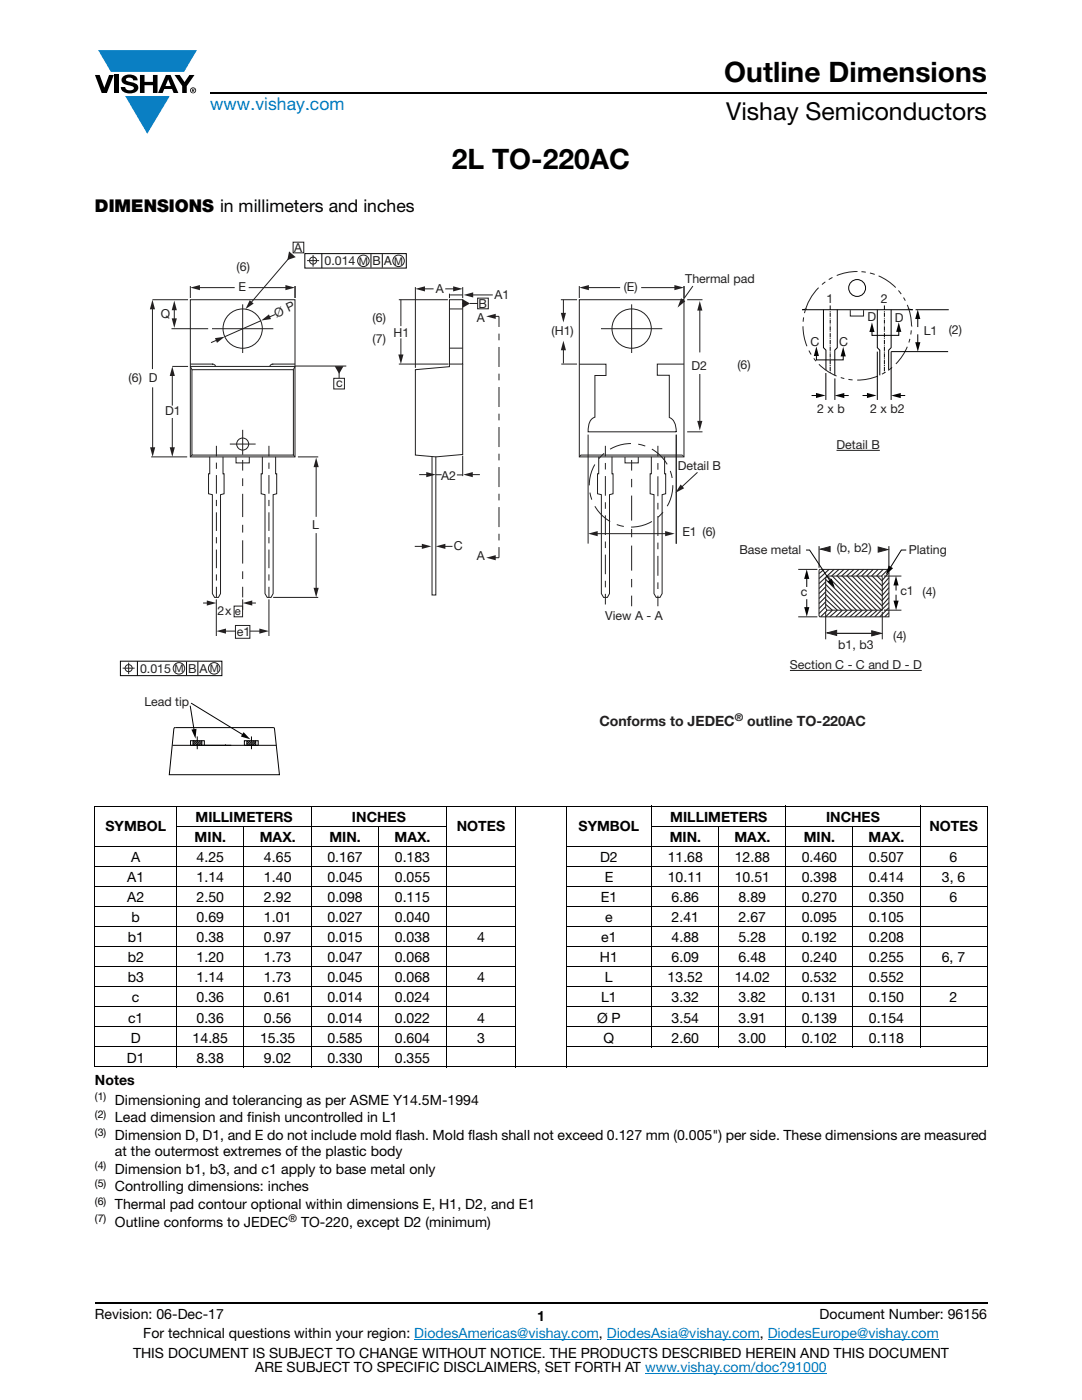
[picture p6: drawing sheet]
<svg xmlns="http://www.w3.org/2000/svg" width="216mm" height="279mm" viewBox="0 0 216 279" stroke-linecap="round" stroke-linejoin="round" font-family="sans-serif">
<g fill="#0a7fc3">
<path d="M19.6 10h19.7l-2.6 4.3h-1.1h-13.5z"/>
<path d="M25 19.2h8.9l-4.5 7.5z"/>
</g>
<g fill="#000">
<path d="M18.9 15h1l.9 2.5 1-2.5h.9l-1.4 3.6h-1zM22.9 15h.9v3.6h-.9zM24.6 15.3a2.1 2.1 0 0 1 2.8 .3l.1 .4h-.9a.79 .79 0 0 0-.7-.5 .79 .79 0 0 0-.8 .4l.3 .3 1 .2a1.08 1.08 0 0 1 1.2 1 1.08 1.08 0 0 1-1.1 1.2 1.73 1.73 0 0 1-2.4-1.2h.9a.96 .96 0 0 0 .8 .6 .96 .96 0 0 0 .9-.4 1.31 1.31 0 0 0-1.2-.6 1.03 1.03 0 0 1-1.1-.6 1.03 1.03 0 0 1 .2-1.1zM27.9 15h.9v1.3h1.7v-1.3h.9v3.6h-.9v-1.6h-1.7v1.6h-.9zM34.8 15h1.1l.9 1.4 1-1.4h1l-1.5 2.2v1.4h-.9v-1.4z"/>
<path d="M33.6 15.9l.5 1.3h-1.1zM33.1 15l-1.6 3.6h1l.3-.8h1.5l.3 .8h1l-1.6-3.6z"/>
<path d="M38.4 17.8h.2v.2h-.2zM38.3 17.7v.7h.1v-.3l.4 .3-.2-.3 .2-.2-.1-.2z"/>
<path d="M38.1 18a.46 .46 0 0 1 .9 0 .46 .46 0 0 1-.9 0zM37.9 18a.6 .6 0 0 0 1.2 0 .6 .6 0 0 0-1.2 0z"/>
</g>
<path d="M42 18.6h155M18.9 260h178.1" fill="none" stroke="#000" stroke-width=".36"/>
<path d="M82.7 267.3h36.8M121.1 267.3h30.5M128.7 274h36.3M153.2 267.3h34.1" fill="none" stroke="#007ec4" stroke-width=".2"/>
<g fill="none" stroke="#000" stroke-width=".2">
<path d="M18.9 161h94M18.9 169h84.1M18.9 173h84.1M18.9 176.9h84.1M18.9 161v51.9M35.2 165h53.9M35.2 160.8v52.2M48.7 164.8v48.2M62.1 160.8v52.2M75.6 164.8v48.2M89 160.8v52.2M103 160.8v52.2"/>
<path d="M112.9 169h84.1M112.9 173h84.1M112.9 176.9h84.1M112.9 160.8v8M112.9 169v44M113 161h84M130 165h53.7M130.1 160.8v48.2M143.4 164.8v44.2M156.8 160.8v48.2M170.2 164.8v44.2M183.6 160.8v48.2"/>
<path d="M197 161v7.8M197 169v43.9M18.9 180.9h84.1M18.9 184.9h84.1M18.9 188.9h84.1M18.9 192.9h84.1M18.9 196.9h84.1M112.9 180.9h84.1M112.9 184.9h84.1M112.9 188.9h84.1M112.9 192.9h84.1M112.9 196.9h84.1"/>
<path d="M18.9 200.9h84.1M18.9 204.9h84.1M18.9 208.9h84.1M18.9 212.9h178.1M112.9 200.9h84.1M112.9 204.9h84.1M112.9 208.9h84.1"/>
</g>
<path d="M23.9 48.2h168.1v106.5h-168.1z" fill="#fff"/>
<path d="M159.3 113.6h3.8M163.6 113.6h13.8v9.5h-13.8l-.2-.2v-9.1zM165.1 115h10.8l.1 .1v6.7h-11.1l-.1-.4v-6.1zM176.4 115h3.5M159.3 123.1h3.8M176.4 121.8h3.5" fill="none" stroke="#231f20" stroke-width=".2"/>
<path d="M164.9 121.6v.2zM164.8 120.6l1.3 1.2zM164.8 119.6l2.3 2.2zM164.8 118.6l3.1 3.2zM164.8 117.6l4.1 4.2zM164.8 116.6l5.1 5.2zM164.8 115.6l6.1 6.2zM165.1 115l6.8 6.8zM166.1 115l6.8 6.8zM167.1 115l6.8 6.8zM168.1 115l6.8 6.8zM169.1 115l6.8 6.8zM170.1 115l5.9 5.9zM171.1 115l4.9 4.9zM172.1 115l3.9 4zM173.1 115l2.9 3zM174.1 115l1.9 2zM175.1 115l.9 1zM163.4 114.5l1-.9zM163.4 115.5l2-1.9zM163.4 116.5l3-2.9zM163.4 117.5l1.4-1.4zM165.9 115l1.5-1.4zM163.4 118.5l1.4-1.4zM166.9 115l1.5-1.4zM163.4 119.5l1.4-1.4zM167.9 115l1.5-1.4zM163.4 120.4l1.4-1.3zM168.9 115l1.5-1.4zM163.4 121.4l1.4-1.3zM169.9 115l1.5-1.4zM163.4 122.4l1.4-1.3zM170.9 115l1.5-1.4zM165.1 121.8l-1.3 1.3zM173.2 113.6l-1.3 1.4zM166.1 121.8l-1.3 1.3zM174.2 113.6l-1.3 1.4zM165.6 123.1l1.5-1.3zM173.9 115l1.3-1.4zM168.1 121.8l-1.4 1.3zM174.9 115l1.3-1.4zM167.6 123.1l1.5-1.3zM175.9 115l1.3-1.4zM168.6 123.1l1.5-1.3zM177.4 114.3l-1.4 1.5zM169.6 123.1l1.5-1.3zM177.4 115.3l-1.4 1.5zM170.6 123.1l1.5-1.3zM177.4 116.3l-1.4 1.5zM171.6 123.1l1.5-1.3zM177.4 117.3l-1.4 1.5zM172.6 123.1l1.5-1.3zM177.4 118.3l-1.4 1.5zM177.4 119.3l-1.4 1.5zM173.6 123.1l1.5-1.3zM174.6 123.1l2.8-2.8zM177.4 121.3l-1.9 1.8zM176.5 123.1l.9-.8zM163.4 109v4.3zM177.4 109v4.3zM163.7 109.6l1.9 .5v-1zM175.2 109.2v1l1.9-.5z" fill="#231f20"/>
<g fill="none" stroke="#231f20" stroke-width=".2">
<path d="M163.3 57.4a10.8 10.8 0 0 0-2.8 5.1M164.7 56.3l-.7 .5M166.1 55.4l-.7 .4M171 54.2l-1.8 .1-2.2 .7M171.9 54.2l.9 .1M173.6 54.5l.9 .3M175.3 55.1l1.6 .8 1.8 1.5M179.3 58l.5 .7M180.3 59.4l.3 .6M160.2 65.1l.2 1.8 .6 2.2M160.4 63.3l-.1 .9M161.4 70l.5 .8"/>
<path d="M162.4 71.5l.4 .6M163.4 72.7l1.9 1.5 1.6 .8M167.8 75.3l.7 .2M169.3 75.7l.8 .1M175.2 75.1l-2.3 .6-1.9 .2M176.7 74.3l-.7 .4M178 73.3l-.8 .6M181 60.8l.7 2.4 .2 1.8M181 69.2l-.8 1.6-1.4 1.8M181.6 67.6l-.2 .8M181.8 65.9l-.1 .9M163.4 109v4.3"/>
<path d="M163.7 109.6l1.9-.5v1zM164.4 113.6l-1 .9M164.8 116.1l-1.4 1.4M164.8 117.1l-1.4 1.4M164.8 118.1l-1.4 1.4M164.8 119.1l-1.4 1.3M164.8 116.6l5.1 5.2M164.8 115.6l6.1 6.2M164.8 117.6l4.1 4.2M164.8 119.6l2.3 2.2-1.5 1.3M164.8 118.6l3.1 3.2M165.1 115l6.8 6.8"/>
<path d="M165.4 113.6l-2 1.9M166.1 115l6.8 6.8M166.4 113.6l-3 2.9M167.1 115l6.8 6.8M167.4 113.6l-1.5 1.4M168.1 115l6.8 6.8M168.4 113.6l-1.5 1.4M169.1 115l6.8 6.8M169.4 113.6l-1.5 1.4M170.1 115l5.9 5.9M170.4 113.6l-1.5 1.4M171.1 115l4.9 4.9"/>
<path d="M171.4 113.6l-1.5 1.4M172.1 115l3.9 4M172.4 113.6l-1.5 1.4M173.1 115l2.9 3M173.2 113.6l-1.3 1.4M174.1 115l1.9 2M174.2 113.6l-1.3 1.4M175.1 115l.9 1M175.2 113.6l-1.3 1.4M175.2 109.2l1.9 .5-1.9 .5zM176.2 113.6l-1.3 1.4M177.2 113.6l-1.3 1.4"/>
<path d="M177.4 109v4.3M177.4 114.3l-1.4 1.5M177.4 115.3l-1.4 1.5M177.4 116.3l-1.4 1.5M177.4 117.3l-1.4 1.5M177.4 118.3l-1.4 1.5M177.4 119.3l-1.4 1.5M164.8 120.1l-1.4 1.3M164.8 121.1l-1.4 1.3M164.8 122.1v5.5M164.8 120.6l1.3 1.2-1.3 1.3M164.9 121.6v.2"/>
<path d="M165.1 121.8l-1.3 1.3M168.1 121.8l-1.4 1.3M169.1 121.8l-1.5 1.3M170.1 121.8l-1.5 1.3M171.1 121.8l-1.5 1.3M172.1 121.8l-1.5 1.3M173.1 121.8l-1.5 1.3M174.1 121.8l-1.5 1.3M175.1 121.8l-1.5 1.3M176 122.1v5.5M177.4 122.3l-.9 .8M177.4 121.3l-1.9 1.8"/>
<path d="M177.4 120.3l-2.8 2.8"/>
</g>
<g fill="none" stroke="#020303" stroke-width=".2">
<path d="M171 54.1v.1M161 61.7l-.9 .1h22.1M164.3 61.8v7.6l.5 .5v4M165.7 61v.9M165.7 62.1v.1M165.7 62.4v.8M165.7 63.4v.2M165.7 63.8v.8M165.7 64.8v.1M165.7 65.1v.9M165.7 66.1v.2M165.7 66.5v.8"/>
<path d="M165.7 67.5v.1M165.7 67.8v.9M165.7 68.8v.2M165.7 69.2v.8M165.7 70.2v.2M165.7 70.5v.9M165.7 71.5v.2M165.7 71.9v.8M165.7 72.9v.2M165.7 73.2v.9M165.7 74.2v.2M167.1 61.8v7.6l-.5 .5v5"/>
<path d="M168.3 70.8v1h-5.4v-1M175.1 61.8v7.6l.5 .5v5M176.5 61v.9M176.5 62.1v.1M176.5 62.4v.8M176.5 63.4v.2M176.5 63.8v.8M176.5 64.8v.1M176.5 65.1v.9M176.5 66.1v.2M176.5 66.5v.8M176.5 67.5v.1"/>
<path d="M176.5 67.8v.9M176.5 68.8v.2M176.5 69.2v.8M176.5 70.2v.2M176.5 70.5v.9M176.5 71.5v.2M176.5 71.9v.8M176.5 72.9v.2M176.5 73.2v.9M176.5 74.2v.2M177.8 61.8v7.6l-.5 .5v3.9M181.1 61.7l1 .1"/>
<path d="M181.8 65.1h.1M182.7 61.8h6.6"/>
</g>
<g fill="#020303">
<path d="M168.2 69.2l.6 1.9h-1.1z"/>
<path d="M162.9 69.1l.5 2h-1z"/>
</g>
<path d="M179.3 65.9v1h-5.3v-1" fill="none" stroke="#020303" stroke-width=".2"/>
<g fill="#020303">
<path d="M179.3 64.3l.5 1.9h-1z"/>
<path d="M174 64.3l.5 2h-1z"/>
</g>
<path d="M164.8 74.4v5.4M166.6 75.5v4.3M175.1 70.2v9.6M189.2 70.2h-11.4v9.6" fill="none" stroke="#020303" stroke-width=".2"/>
<path d="M173.9 125.9l2 .5-2 .5z" fill="#231f20"/>
<path d="M166.6 126.4h7.9M173.9 125.9l2 .5-2 .5z" fill="none" stroke="#231f20" stroke-width=".2"/>
<path d="M165 126.3l1.9-.5v1z" fill="#231f20"/>
<path d="M165 126.3l1.9-.5v1z" fill="none" stroke="#231f20" stroke-width=".2"/>
<path d="M166.6 126.1v.4z" fill="#231f20"/>
<g fill="none" stroke="#020303" stroke-width=".2">
<path d="M60.8 50.6h20.3v2.9h-20.3zM64.2 50.6v2.9M74 50.7v2.7M76.3 50.7v2.7M161.9 78.9h1.3M24 132h20.3v2.8h-20.3zM27.4 132v2.8M37.2 132.1v2.6M39.5 132.1v2.6"/>
<circle cx="171" cy="57.5" r="1.68"/>
</g>
<g fill="none" stroke="#231f20" stroke-width=".2">
<path d="M61.3 52h2.4M62.5 50.9v2.3M24.5 133.3h2.4M25.7 132.2v2.3"/>
<circle cx="62.5" cy="52" r=".71"/>
<circle cx="72.5" cy="52.1" r="1.15"/>
<circle cx="79.5" cy="52.1" r="1.15"/>
<circle cx="25.7" cy="133.3" r=".71"/>
<circle cx="35.7" cy="133.4" r="1.15"/>
<circle cx="42.7" cy="133.4" r="1.15"/>
</g>
<path d="M162.8 78.4l1.9 .5-1.9 .5z" fill="#020303"/>
<path d="M168.1 78.9h1.3" fill="none" stroke="#020303" stroke-width=".2"/>
<path d="M166.6 78.9l1.9-.5v1.1z" fill="#020303"/>
<path d="M172.1 78.9h1.2" fill="none" stroke="#020303" stroke-width=".2"/>
<path d="M173 78.4l1.9 .5-1.9 .5z" fill="#020303"/>
<path d="M179.4 78.9h1.2" fill="none" stroke="#020303" stroke-width=".2"/>
<path d="M177.8 78.9l1.9-.5v1.1z" fill="#020303"/>
<path d="M183.1 63.3v2" fill="none" stroke="#020303" stroke-width=".2"/>
<path d="M183.1 61.8l.5 1.9h-1z" fill="#020303"/>
<path d="M183.1 66.7v1.9" fill="none" stroke="#020303" stroke-width=".2"/>
<path d="M182.6 68.3h1.1l-.6 1.9z" fill="#020303"/>
<path d="M166.9 89.9h8.7zM157.6 133.8h26.3z" fill="none" stroke="#231f20" stroke-width=".2"/>
<path d="M178.8 116.5v1.3" fill="none" stroke="#020303" stroke-width=".2"/>
<path d="M178.8 114.9l.5 1.9h-1z" fill="#020303"/>
<path d="M178.8 118.7v1.5" fill="none" stroke="#020303" stroke-width=".2"/>
<path d="M178.3 119.9h1l-.5 1.9z" fill="#020303"/>
<path d="M161 115.2v1.9" fill="none" stroke="#020303" stroke-width=".2"/>
<path d="M161 113.6l.5 1.9h-1z" fill="#020303"/>
<path d="M161 119.6v1.9" fill="none" stroke="#020303" stroke-width=".2"/>
<path d="M160.5 121.2h1l-.5 1.9z" fill="#020303"/>
<path d="M160.8 109.8h.7l4.2 6.3" fill="none" stroke="#020303" stroke-width=".2"/>
<path d="M165.1 116.1l.9-.6 .6 1.9z" fill="#020303"/>
<path d="M180.8 109.8h-1l-2.2 3.6" fill="none" stroke="#020303" stroke-width=".2"/>
<path d="M177.3 112.9l.9 .5-1.5 1.3z" fill="#020303"/>
<g fill="none" stroke="#231f20" stroke-width=".2">
<path d="M38 59.8h20.9v31.4h-20.9zM38 72.7h4.4l.5 .2 .1 .2M38.3 73.8h20.2v17h-20.2zM42.3 65.6h12.2M43.4 67.8l-1.3 .6M48.4 60.7v9.8M52.1 64l-7.2 3.2M58.9 73.1h-20.9l.3 .7M58.9 72.7h-4.5l-.5 .2v.2M58.9 73.1l-.4 .7M38.3 90.8l-.3 .4M45.9 88.6h5.1"/>
<path d="M48.4 85.8v5M58.5 90.8l.4 .4"/>
<circle cx="48.4" cy="65.6" r="3.9"/>
<circle cx="48.4" cy="88.6" r="1.2"/>
</g>
<path d="M42.9 67.5l1.9-.3-1.5 1.2z" fill="#231f20"/>
<path d="M54.9 62.8l-1.4 .5" fill="none" stroke="#231f20" stroke-width=".2"/>
<path d="M52.1 64l1.6-1.3 .4 1z" fill="#231f20"/>
<path d="M30.4 59.8h7.1M38 57.1v2.4M58.9 57.1v2.4M30.4 61.4v12.3M34.2 65.6h7.3M34.4 73.1h3.1M58.9 73.1h10.2M30.2 91.2h7.1" fill="none" stroke="#231f20" stroke-width=".2"/>
<path d="M30.4 59.8l.5 1.9h-1z" fill="#231f20"/>
<path d="M30.5 77.3v12.3" fill="none" stroke="#231f20" stroke-width=".2"/>
<path d="M29.9 89.3h1.1l-.5 1.9z" fill="#231f20"/>
<path d="M34.4 74.7v6.2" fill="none" stroke="#231f20" stroke-width=".2"/>
<path d="M34.4 73.1l.5 1.9h-1z" fill="#231f20"/>
<path d="M34.4 83.4v6.2" fill="none" stroke="#231f20" stroke-width=".2"/>
<path d="M33.9 89.3h1l-.5 1.9z" fill="#231f20"/>
<path d="M34.8 61.6v2.3" fill="none" stroke="#231f20" stroke-width=".2"/>
<g fill="#231f20">
<path d="M34.8 60l.5 1.9h-1z"/>
<path d="M34.3 63.5h1l-.5 2z"/>
</g>
<path d="M39.5 57.4h7.3" fill="none" stroke="#231f20" stroke-width=".2"/>
<path d="M38 57.4l1.9-.5v1z" fill="#231f20"/>
<path d="M49.6 57.4h7.7" fill="none" stroke="#231f20" stroke-width=".2"/>
<path d="M57 56.9l1.9 .5-1.9 .5z" fill="#231f20"/>
<path d="M59.4 91.2h4.1M54.5 119.2h9M44.7 126h2.3" fill="none" stroke="#231f20" stroke-width=".2"/>
<path d="M43.2 125.9l1.9-.5v1.1z" fill="#231f20"/>
<path d="M49.9 126h2.2" fill="none" stroke="#231f20" stroke-width=".2"/>
<path d="M51.7 125.4l2 .6-2 .5z" fill="#231f20"/>
<path d="M43.2 89v2.1M48.4 91.8v2.1M53.7 89v2.1M63.1 92.9v10.2M43.2 117.1v2.1M48.4 117.1v2.1M53.7 117.1v2.1" fill="none" stroke="#231f20" stroke-width=".2"/>
<path d="M43.2 92.3v1.9M53.7 92.3v1.9" fill="none" stroke="#231f20" stroke-width=".2" stroke-dasharray="1.2 1.2" stroke-linecap="butt"/>
<path d="M43.2 94.8v21.7M53.7 94.8v21.7" fill="none" stroke="#231f20" stroke-width=".2" stroke-dasharray="3.7 1.2 1.2 1.2" stroke-linecap="butt"/>
<path d="M48.4 95.5v2.3" fill="none" stroke="#231f20" stroke-width=".2" stroke-dasharray="1.5 1.5" stroke-linecap="butt"/>
<path d="M48.4 98.6v17.7" fill="none" stroke="#231f20" stroke-width=".2" stroke-dasharray="4.6 1.5 1.5 1.5" stroke-linecap="butt"/>
<path d="M63.1 91.3l.5 1.9h-1z" fill="#231f20"/>
<path d="M63.1 106.4v11.3" fill="none" stroke="#231f20" stroke-width=".2"/>
<path d="M62.6 117.3h1l-.5 1.9z" fill="#231f20"/>
<path d="M40.5 120.3h1.1" fill="none" stroke="#231f20" stroke-width=".2"/>
<path d="M41.3 119.8l1.9 .5-1.9 .6z" fill="#231f20"/>
<path d="M50 120.3h1.1" fill="none" stroke="#231f20" stroke-width=".2"/>
<path d="M48.4 120.3l1.9-.5v1.1z" fill="#231f20"/>
<path d="M66.6 75.5h2.1v2.1h-2.1zM41.9 91.2v3.4h-.3v3.9l.8 .2v19.8l.4 .7h.8l.4-.7v-19.8l.7-.2v-3.9h-.2v-3.4M52.4 91.2v3.4h-.3v3.9l.8 .2v19.8l.4 .7h.8l.4-.7v-19.8l.7-.2v-3.9h-.2v-3.4M46.7 121h1.7v2.1h-1.7zM47 124.8h2.9v2.6h-2.9z" fill="none" stroke="#231f20" stroke-width=".2"/>
<path d="M66.8 73.1h1.7l-.8 1.5z" fill="#231f20"/>
<path d="M58.5 48.3h2.1v2.2h-2.1zM67.7 74.2v1.3" fill="none" stroke="#231f20" stroke-width=".2"/>
<path d="M57.7 50.2l1.3 1.1-1.7 .6z" fill="#231f20"/>
<path d="M57.6 51.6l-7.6 8.9" fill="none" stroke="#231f20" stroke-width=".2"/>
<path d="M49.8 59.9l.8 .7-1.6 1.1z" fill="#231f20"/>
<path d="M89.7 59.8h2.6v12.9h-2.6zM89.7 72.7v.5l-6.8 .6v17l4.1 .4 5.3-.5v-18M89.7 61.7h2.6M89.7 69.5h2.6M83.6 94.7h1.8M86.2 91.1v27.6h.8v-27.6M92.3 90.9v4.1" fill="none" stroke="#231f20" stroke-width=".2"/>
<path d="M85.1 94.2l1.9 .5-1.9 .5z" fill="#231f20"/>
<path d="M87 94.7h1.1M91.2 94.8h1.1M94 94.7h1.8" fill="none" stroke="#231f20" stroke-width=".2"/>
<path d="M92.4 94.7l1.9-.5v1z" fill="#231f20"/>
<path d="M79.6 59.8h9.8M80 59.8v5.3M82.9 57.3v16.1M89.7 58.6v.9M92.3 57.3v2.2M79.6 72.7h9.9M80 67.5v3.6" fill="none" stroke="#231f20" stroke-width=".2"/>
<path d="M79.5 70.7h1l-.5 2z" fill="#231f20"/>
<path d="M84.4 57.6h2.1" fill="none" stroke="#231f20" stroke-width=".2"/>
<path d="M82.9 57.7l1.9-.6v1.1z" fill="#231f20"/>
<path d="M88.8 57.6h2" fill="none" stroke="#231f20" stroke-width=".2"/>
<path d="M90.4 57.1l1.9 .6-1.9 .5z" fill="#231f20"/>
<path d="M94.1 58.9h4.2" fill="none" stroke="#231f20" stroke-width=".2"/>
<path d="M92.5 58.9l1.9-.6v1.1z" fill="#231f20"/>
<path d="M98.6 63.1h1" fill="none" stroke="#231f20" stroke-width=".2"/>
<path d="M97 63.1l1.9-.5v1z" fill="#231f20"/>
<path d="M98.6 111.3h1" fill="none" stroke="#231f20" stroke-width=".2"/>
<path d="M97 111.3l1.9-.5v1z" fill="#231f20"/>
<path d="M89.8 58.9h2.5M99.6 63.1v2.2M82.8 109h1.7M99.6 109.2v2.1" fill="none" stroke="#231f20" stroke-width=".2"/>
<path d="M99.6 66.6v2" fill="none" stroke="#231f20" stroke-width=".2" stroke-dasharray="1.3 1.3" stroke-linecap="butt"/>
<path d="M99.6 69.2v39.3" fill="none" stroke="#231f20" stroke-width=".2" stroke-dasharray="4 1.3 1.3 1.3" stroke-linecap="butt"/>
<path d="M84.2 108.5l1.9 .5-1.9 .5z" fill="#231f20"/>
<path d="M88.5 109h1.8" fill="none" stroke="#231f20" stroke-width=".2"/>
<path d="M87 109l1.9-.5v1z" fill="#231f20"/>
<path d="M95.3 59.5h2.1v2.1h-2.1zM92.2 60.6h.3" fill="none" stroke="#231f20" stroke-width=".2"/>
<path d="M92.3 59.7l1.5 .9-1.5 .8z" fill="#231f20"/>
<g fill="none" stroke="#231f20" stroke-width=".2">
<path d="M111.9 59.8h3.2M115.6 57.1v2.4M115.6 59.8h20.9v31.4h-20.9zM117.2 57.4h6.5M136.5 57.1v2.4M93.7 60.6h1.7M112 72.7h3.1M119.9 65.6h12.3M126 60.7v9.7M115.6 91.2l.3-.4h20.3l.3 .4"/>
<circle cx="126" cy="65.6" r="3.9"/>
</g>
<path d="M115.6 57.4l1.9-.5v1z" fill="#231f20"/>
<path d="M127.9 57.4h7" fill="none" stroke="#231f20" stroke-width=".2"/>
<path d="M134.6 56.9l1.9 .5-1.9 .5z" fill="#231f20"/>
<path d="M138.3 57.1l-2.2 3M119.5 91.2v3.4h-.3v3.9l.8 .2v19.8l.4 .7h.8l.4-.7v-19.8l.7-.2v-3.9h-.2v-3.4M120.8 89v2.1M126 91.8v2.1M130 91.2v3.4h-.3v3.9l.8 .2v19.8l.4 .7h.8l.4-.7v-19.8l.7-.2v-3.9h-.2v-3.4M131.3 89v2.1M120.8 118.5v2.1M126 118.9v2.1M131.3 118.9v2.1" fill="none" stroke="#231f20" stroke-width=".2"/>
<path d="M120.8 92.4v2M131.3 92.4v2" fill="none" stroke="#231f20" stroke-width=".2" stroke-dasharray="1.3 1.3" stroke-linecap="butt"/>
<path d="M120.8 95v22.9" fill="none" stroke="#231f20" stroke-width=".2" stroke-dasharray="3.9 1.3 1.3 1.3" stroke-linecap="butt"/>
<path d="M131.3 95.1v23.1" fill="none" stroke="#231f20" stroke-width=".2" stroke-dasharray="4 1.3 1.3 1.3" stroke-linecap="butt"/>
<path d="M126 95.6v2.5" fill="none" stroke="#231f20" stroke-width=".2" stroke-dasharray="1.7 1.7" stroke-linecap="butt"/>
<path d="M126 98.9v19.1" fill="none" stroke="#231f20" stroke-width=".2" stroke-dasharray="5 1.7 1.7 1.7" stroke-linecap="butt"/>
<path d="M135.9 59.5l.8 .6-1.5 1.3z" fill="#231f20"/>
<path d="M112.4 59.8v3" fill="none" stroke="#231f20" stroke-width=".2"/>
<path d="M111.9 62.4h1l-.5 2z" fill="#231f20"/>
<path d="M137.1 59.8h3.1M112.4 69.6v2.9M137.1 86.2h3.1" fill="none" stroke="#231f20" stroke-width=".2"/>
<path d="M112.4 68l.5 1.9h-1z" fill="#231f20"/>
<circle cx="125.9" cy="96.9" r="8.3" fill="none" stroke="#231f20" stroke-width=".2" stroke-dasharray="4.4 1.5 1.5 1.5" stroke-linecap="butt"/>
<path d="M139.2 94.3l-3.3 3" fill="none" stroke="#231f20" stroke-width=".2"/>
<path d="M135.8 96.7l.7 .7-1.7 1z" fill="#231f20"/>
<path d="M118.9 106.5h14.2" fill="none" stroke="#231f20" stroke-width=".2"/>
<g fill="#231f20">
<path d="M117.3 106.5l2-.5v1z"/>
<path d="M132.7 106l1.9 .5-1.9 .5z"/>
</g>
<path d="M115.6 72.7h5.3v2.2h-2.2v8.4a2.62 2.62 0 0 0-1.4 2.9h17.6a2.7 2.7 0 0 0-1.4-2.9M136.5 72.7h-5.3v2.2h2.4v8.4M139.6 61.6v8.7M117.3 86.7v21.8M134.9 86.8v21.7M43.2 119.6v7.3M53.7 119.6v7.3" fill="none" stroke="#231f20" stroke-width=".2"/>
<path d="M48.4 121.7v-2.1" fill="none" stroke="#231f20" stroke-width=".2" stroke-dasharray="4.2 1.4 1.4 1.4" stroke-linecap="butt"/>
<path d="M139.6 60.1l.6 1.9h-1.1z" fill="#231f20"/>
<path d="M139.6 74.6v9.7" fill="none" stroke="#231f20" stroke-width=".2"/>
<path d="M139.1 84h1.1l-.6 1.9z" fill="#231f20"/>
<path d="M169.7 61.9v1.2h2.6v-1.2M47.1 91.2v1.2h2.6v-1.2M124.7 91.2v1.2h2.7v-1.2" fill="none" stroke="#231f20" stroke-width=".2"/>
<g fill="none" stroke="#020303" stroke-width=".2">
<path d="M34.4 148.7h20.7M34.8 145.2h19.8l.2 .2 1 9.2h-22l.9-9.2zM38.1 140.3l10.5 6.4M38.5 147.8h.1M38.5 147.8v.9M38.9 147.8l-.4 .4M39.2 147.8l-.7 .7M39.4 148l-.8 .7M39.4 148.7h.1M39.4 148.7l.9-.9v.9M39.4 147v1M39.4 148.2v.2"/>
<path d="M39.4 148.5v1M39.6 147.8l-.2 .2M39.9 147.8l-.9 .9M40.3 148.2l-.6 .5M40.3 148.5l-.2 .2M40.8 147.8v.9M40.8 147.8h-2.8v.9M44.9 148.7h.1M48.8 148.7v-.9h2.7v.9M49.3 147.8v.9M49.6 147.8l-.3 .3M50 147.8l-.7 .7"/>
<path d="M50 148.7l1-.9v.9M50.2 147v1M50.2 148.2v.2M50.2 148.5v1M50.3 147.8l-1 .9M50.7 147.8l-1 .9M51 148.1l-.6 .6M51 148.5l-.3 .2"/>
</g>
<path d="M48.6 146.1l1.4 1.5-1.9-.6z" fill="#020303"/>
<path d="M38 140.8l.8 5.1" fill="none" stroke="#020303" stroke-width=".2"/>
<path d="M38.2 145.6l1-.2-.2 2z" fill="#020303"/>
<g font-size="5.6">
<text x="144.5" y="16.4">Outline Dimensions</text>
<text x="90.1" y="33.8">2L TO-220AC</text>
</g>
<text font-size="4.9" x="144.9" y="24">Vishay Semiconductors</text>
<text font-size="3.5" fill="#007ec4" x="42" y="21.9">www.vishay.com</text>
<text font-size="3.5" x="18.9" y="42.2">DIMENSIONS in millimeters and inches</text>
<g font-size="2.8" fill="#231f20">
<text x="119.6" y="144.9">Conforms to JEDEC</text>
<text x="149.1" y="144.9">outline TO-220AC</text>
</g>
<g font-size="2.8">
<text x="21" y="165.9">SYMBOL</text>
<text x="39" y="164.1">MILLIMETERS</text>
<text x="70.2" y="164.1">INCHES</text>
<text x="91.2" y="165.9">NOTES</text>
<text x="115.4" y="165.9">SYMBOL</text>
<text x="133.8" y="164.1">MILLIMETERS</text>
<text x="164.8" y="164.1">INCHES</text>
<text x="185.4" y="165.9">NOTES</text>
<text x="26.2" y="172.1">A</text>
<text x="38.8" y="168.1">MIN.</text>
<text x="39.2" y="172.1">4.25</text>
<text x="51.8" y="168.1">MAX.</text>
<text x="52.7" y="172.1">4.65</text>
<text x="65.3" y="172.1">0.167</text>
<text x="65.7" y="168.1">MIN.</text>
<text x="78.7" y="168.1">MAX.</text>
<text x="78.8" y="172.1">0.183</text>
<text x="119.7" y="172.1">D2</text>
<text x="133.2" y="172.1">11.68</text>
<text x="133.6" y="168.1">MIN.</text>
<text x="146.6" y="168.1">MAX.</text>
<text x="146.6" y="172.1">12.88</text>
<text x="160" y="172.1">0.460</text>
<text x="160.4" y="168.1">MIN.</text>
<text x="173.3" y="168.1">MAX.</text>
<text x="173.4" y="172.1">0.507</text>
<text x="189.5" y="172.1">6</text>
<text x="25.4" y="176.1">A1</text>
<text x="39.2" y="176.1">1.14</text>
<text x="52.7" y="176.1">1.40</text>
<text x="65.4" y="176.1">0.045</text>
<text x="78.8" y="176.1">0.055</text>
<text x="120.7" y="176.1">E</text>
<text x="133.2" y="176.1">10.11</text>
<text x="146.6" y="176.1">10.51</text>
<text x="160" y="176.1">0.398</text>
<text x="173.4" y="176.1">0.414</text>
<text x="187.9" y="176.1">3, 6</text>
<text x="25.4" y="180.1">A2</text>
<text x="26.3" y="184.1">b</text>
<text x="39.2" y="184.1">0.69</text>
<text x="39.2" y="180.1">2.50</text>
<text x="52.7" y="184.1">1.01</text>
<text x="52.7" y="180.1">2.92</text>
<text x="65.3" y="184.1">0.027</text>
<text x="65.3" y="180.1">0.098</text>
<text x="78.8" y="184.1">0.040</text>
<text x="78.8" y="180.1">0.115</text>
<text x="119.9" y="180.1">E1</text>
<text x="120.8" y="184.1">e</text>
<text x="134" y="184.1">2.41</text>
<text x="134" y="180.1">6.86</text>
<text x="147.4" y="184.1">2.67</text>
<text x="147.4" y="180.1">8.89</text>
<text x="160" y="184.1">0.095</text>
<text x="160" y="180.1">0.270</text>
<text x="173.4" y="184.1">0.105</text>
<text x="173.4" y="180.1">0.350</text>
<text x="189.5" y="180.1">6</text>
<text x="25.5" y="188.1">b1</text>
<text x="39.2" y="188.1">0.38</text>
<text x="52.7" y="188.1">0.97</text>
<text x="65.3" y="188.1">0.015</text>
<text x="78.8" y="188.1">0.038</text>
<text x="95.2" y="188.1">4</text>
<text x="120" y="188.1">e1</text>
<text x="134" y="188.1">4.88</text>
<text x="147.4" y="188.1">5.28</text>
<text x="160" y="188.1">0.192</text>
<text x="173.3" y="188.1">0.208</text>
<text x="25.5" y="192.1">b2</text>
<text x="25.5" y="196.1">b3</text>
<text x="39.2" y="192.1">1.20</text>
<text x="39.2" y="196.1">1.14</text>
<text x="52.7" y="192.1">1.73</text>
<text x="52.7" y="196.1">1.73</text>
<text x="65.3" y="192.1">0.047</text>
<text x="65.3" y="196.1">0.045</text>
<text x="78.8" y="192.1">0.068</text>
<text x="78.8" y="196.1">0.068</text>
<text x="95.2" y="196.1">4</text>
<text x="119.7" y="192.1">H1</text>
<text x="120.7" y="196.1">L</text>
<text x="133.2" y="196.1">13.52</text>
<text x="134" y="192.1">6.09</text>
<text x="146.6" y="196.1">14.02</text>
<text x="147.4" y="192.1">6.48</text>
<text x="160" y="196.1">0.532</text>
<text x="160" y="192.1">0.240</text>
<text x="173.3" y="196.1">0.552</text>
<text x="173.3" y="192.1">0.255</text>
<text x="187.9" y="192.1">6, 7</text>
<text x="26.3" y="200.1">c</text>
<text x="39.2" y="200.1">0.36</text>
<text x="52.7" y="200.1">0.61</text>
<text x="65.3" y="200.1">0.014</text>
<text x="78.8" y="200.1">0.024</text>
<text x="119.9" y="200.1">L1</text>
<text x="134" y="200.1">3.32</text>
<text x="147.4" y="200.1">3.82</text>
<text x="160" y="200.1">0.131</text>
<text x="173.4" y="200.1">0.150</text>
<text x="189.5" y="200.1">2</text>
<text x="25.6" y="204.1">c1</text>
<text x="26.1" y="208.1">D</text>
<text x="38.4" y="208.1">14.85</text>
<text x="39.2" y="204.1">0.36</text>
<text x="51.9" y="208.1">15.35</text>
<text x="52.7" y="204.1">0.56</text>
<text x="65.3" y="204.1">0.014</text>
<text x="65.3" y="208.1">0.585</text>
<text x="78.8" y="204.1">0.022</text>
<text x="78.8" y="208.1">0.604</text>
<text x="95.2" y="204.1">4</text>
<text x="95.2" y="208.1">3</text>
<text x="119.1" y="204.1">Ø P</text>
<text x="120.4" y="208.1">Q</text>
<text x="134" y="204.1">3.54</text>
<text x="134" y="208.1">2.60</text>
<text x="147.4" y="204.1">3.91</text>
<text x="147.4" y="208.1">3.00</text>
<text x="160" y="204.1">0.139</text>
<text x="160" y="208.1">0.102</text>
<text x="173.4" y="204.1">0.154</text>
<text x="173.4" y="208.1">0.118</text>
<text x="25.3" y="212.1">D1</text>
<text x="39.2" y="212.1">8.38</text>
<text x="52.7" y="212.1">9.02</text>
<text x="65.3" y="212.1">0.330</text>
<text x="78.8" y="212.1">0.355</text>
<text x="18.9" y="216.6">Notes</text>
<text x="22.9" y="220.5">Dimensioning and tolerancing as per ASME Y14.5M-1994</text>
<text x="22.9" y="224">Lead dimension and finish uncontrolled in L1</text>
<text x="22.9" y="227.5">Dimension D, D1, and E do not include mold flash. Mold flash shall not exceed 0.127 mm (0.005&quot;) per side. These dimensions are measured</text>
<text x="22.9" y="230.7">at the outermost extremes of the plastic body</text>
<text x="22.9" y="234.2">Dimension b1, b3, and c1 apply to base metal only</text>
<text x="22.9" y="237.8">Controlling dimensions: inches</text>
<text x="22.9" y="241.3">Thermal pad contour optional within dimensions E, H1, D2, and E1</text>
<text x="22.9" y="244.8">Outline conforms to JEDEC</text>
<text x="60.1" y="244.8">TO-220, except D2 (minimum)</text>
<text x="18.9" y="263.3">Revision: 06-Dec-17</text>
<text x="107.2" y="263.6">1</text>
<text x="163.6" y="263.3">Document Number: 96156</text>
<text x="28.6" y="267.1">For technical questions within your region: DiodesAmericas@vishay.com, DiodesAsia@vishay.com, DiodesEurope@vishay.com</text>
<text x="26.5" y="271">THIS DOCUMENT IS SUBJECT TO CHANGE WITHOUT NOTICE. THE PRODUCTS DESCRIBED HEREIN AND THIS DOCUMENT</text>
<text x="50.9" y="273.8">ARE SUBJECT TO SPECIFIC DISCLAIMERS, SET FORTH AT www.vishay.com/doc?91000</text>
</g>
<g font-size="2.5" fill="#231f20">
<text x="58.7" y="50.3">A</text>
<text x="64.7" y="52.9">0.014</text>
<text x="74.4" y="52.9">B</text>
<text x="76.6" y="52.9">A</text>
<text x="47.2" y="54.1">(6)</text>
<text x="47.6" y="58.2">E</text>
<text x="86.9" y="58.4">A</text>
<text x="98.6" y="59.6">A1</text>
<text x="124.5" y="58.2">(E)</text>
<text x="136.7" y="56.6">Thermal pad</text>
<text x="32.1" y="63.4">Q</text>
<text x="55.2" y="63.4" transform="rotate(-24 55.2 63.4)">Ø P</text>
<text x="74.4" y="64.3">(6)</text>
<text x="95.1" y="64.3">A</text>
<text x="95.5" y="61.4">B</text>
<text x="164.9" y="60.4">1</text>
<text x="173.1" y="64.1">D</text>
<text x="175.8" y="60.4">2</text>
<text x="178.6" y="64.2">D</text>
<text x="74.4" y="68.5">(7)</text>
<text x="78.5" y="67.3">H1</text>
<text x="110.1" y="66.8">(H1)</text>
<text x="161.7" y="69">C</text>
<text x="167.4" y="69">C</text>
<text x="184.3" y="66.9">L1</text>
<text x="189.3" y="66.7">(2)</text>
<text x="25.7" y="76.2">(6) D</text>
<text x="67" y="77.2">c</text>
<text x="138" y="73.9">D2</text>
<text x="147.1" y="73.6">(6)</text>
<text x="32.9" y="82.9">D1</text>
<text x="163.1" y="82.5">2 x b</text>
<text x="173.7" y="82.5">2 x b2</text>
<text x="166.9" y="89.6">Detail B</text>
<text x="88" y="95.7">A2</text>
<text x="135.2" y="93.8">Detail B</text>
<text x="62.3" y="105.5">L</text>
<text x="136.2" y="106.9">E1 (6)</text>
<text x="90.6" y="109.8">C</text>
<text x="95.1" y="111.7">A</text>
<text x="147.5" y="110.6">Base metal</text>
<text x="167" y="110.2">(b, b2)</text>
<text x="181.4" y="110.6">Plating</text>
<text x="159.8" y="119">c</text>
<text x="179.7" y="118.8">c1</text>
<text x="184.1" y="118.9">(4)</text>
<text x="43.4" y="122.7">2 x</text>
<text x="120.8" y="123.8">View A - A</text>
<text x="47.2" y="126.9">e1</text>
<text x="167.3" y="129.5">b1, b3</text>
<text x="178.2" y="127.8">(4)</text>
<text x="28" y="134.3">0.015</text>
<text x="37.6" y="134.3">B</text>
<text x="39.8" y="134.3">A</text>
<text x="157.6" y="133.6">Section C - C and D - D</text>
<text x="28.8" y="140.8">Lead tip</text>
</g>
<text font-size="2.2" fill="#231f20" x="46.9" y="122.7">e</text>
<g font-size="2.1" fill="#231f20">
<text x="71.6" y="52.8">M</text>
<text x="78.6" y="52.8">M</text>
<text x="34.8" y="134.2">M</text>
<text x="41.9" y="134.2">M</text>
<text x="146.6" y="143.8">®</text>
</g>
<g font-size="2.1">
<text x="18.9" y="219.6">(1)</text>
<text x="18.9" y="223.2">(2)</text>
<text x="18.9" y="226.7">(3)</text>
<text x="18.9" y="233.4">(4)</text>
<text x="18.9" y="236.9">(5)</text>
<text x="18.9" y="240.4">(6)</text>
<text x="18.9" y="244">(7)</text>
<text x="57.6" y="244">®</text>
</g>
</svg>
